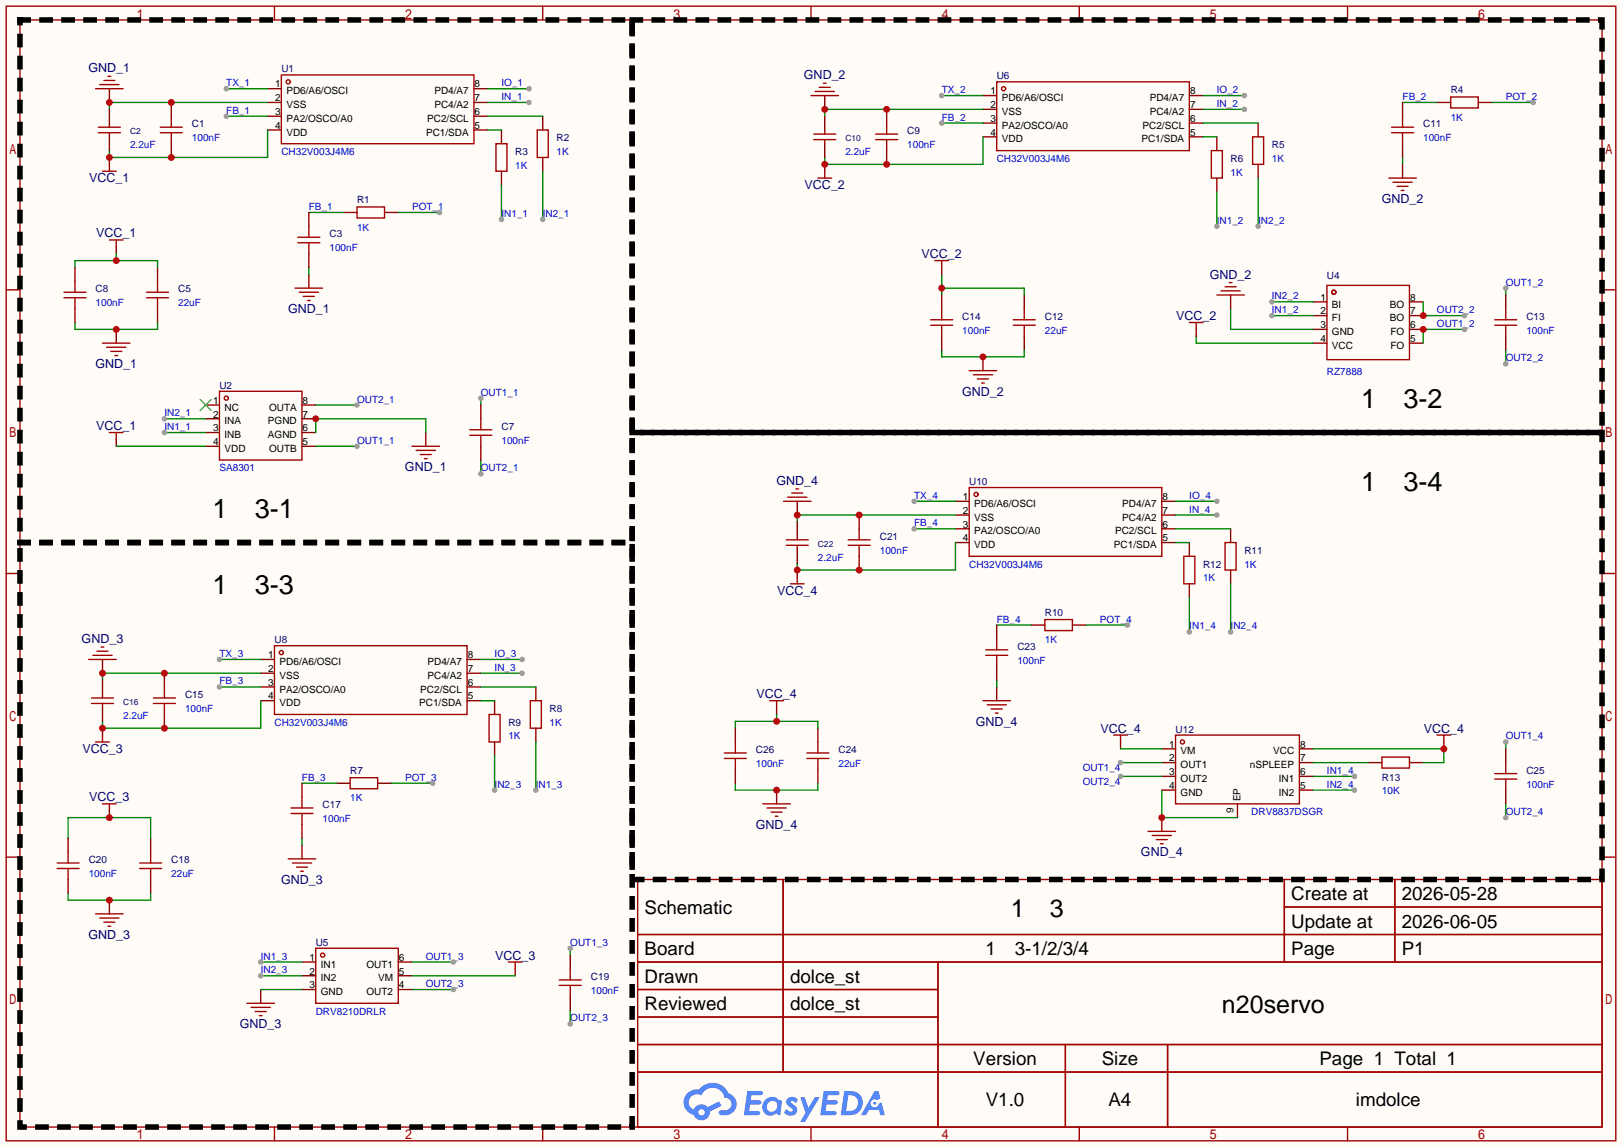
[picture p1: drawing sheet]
<svg xmlns="http://www.w3.org/2000/svg" width="299mm" height="212mm" viewBox="0 0 299 212" stroke-linecap="round" stroke-linejoin="round" font-family="sans-serif">
<path d="M0 0h299.5v211.8h-299.5z" fill="#fffcf7"/>
<g fill="none" stroke="#a10000" stroke-width=".25">
<path d="M1.1 1.1h297.2v209.6h-297.2zM3.7 3.7h292.1v204.5h-292.1zM50.7 1.1v2.6M100.2 1.1v2.6M149.7 1.1v2.6M199.3 1.1v2.6M248.8 1.1v2.6M1.1 53.5h2.6M295.8 53.5h2.5M1.1 105.9h2.6M295.8 105.9h2.5M1.1 158.3h2.6"/>
<path d="M295.8 158.3h2.5M117.7 162.4h178.1v45.8h-178.1zM117.7 172.6h178.1M117.7 177.7h178.1M144.6 162.4v35.6M173.2 177.7v30.5M237.1 162.4v15.3M237.1 167.5h58.7M257.5 162.4v15.3M117.7 182.8h55.5M117.7 192.9h178.1M117.7 187.8h55.5"/>
<path d="M117.7 198h178.1M196.7 192.9v15.3M215.6 192.9v15.3M50.7 208.2v2.5M100.2 208.2v2.5M149.7 208.2v2.5M199.3 208.2v2.5M248.8 208.2v2.5"/>
</g>
<g fill="#5487ff">
<path d="M145.5 202.8a1.3 1.3 0 0 1 1.8 .3l-.4 .6a.54 .54 0 0 0-.9-.2l.1 .2a1.58 1.58 0 0 1 1.1 1.6 1.43 1.43 0 0 1-2.5 .1l.5-.6a.64 .64 0 0 0 .5 .5 .64 .64 0 0 0 .7-.3l-.2-.2a1.6 1.6 0 0 1-1-1.6z"/>
<path d="M147.7 202.7h.9l.7 1.9 1.1-1.9h.9l-2.7 4.5h-.9l1-1.7z"/>
<path d="M138 201.5h1.6a1.31 1.31 0 0 1 1.2 .2 .4 .4 0 0 1-.3 .6h-1.8l-.1 .9h1.6a.4 .4 0 0 1 .4 .4 .4 .4 0 0 1-.4 .4h-1.7l-.2 1.2h.8a1.23 1.23 0 0 1 1.2 .2 .39 .39 0 0 1-.3 .6h-2.7z"/>
<path d="M152.1 201.5h1.6a1.32 1.32 0 0 1 1.3 .2 .39 .39 0 0 1-.4 .6h-1.7l-.2 .9h1.7a.4 .4 0 0 1 .3 .4 .4 .4 0 0 1-.4 .4h-1.7l-.2 1.2h.8a1.23 1.23 0 0 1 1.2 .2 .39 .39 0 0 1-.3 .6h-2.7z"/>
<path d="M161.5 201.5h.7l.4 1.3-.7 .4a.75 .75 0 0 0-1.1 .3 .75 .75 0 0 0 .5 1 .75 .75 0 0 0 .9-.6l.6-.3 .6 2.4h-.9l-.2-1h-1.9l-.5 1h-.9z"/>
<path d="M155.9 201.5l-.7 4.5h1.5a2.27 2.27 0 0 0 2.6-2.3 2.27 2.27 0 0 0-2.7-2.2zM156.6 202.3a1.5 1.5 0 0 1 1.8 1.5 1.5 1.5 0 0 1-1.9 1.4h-.3z"/>
<path d="M141.3 203.1a1.62 1.62 0 0 0-.4 2.1 1.62 1.62 0 0 0 2 .7l.4-.3 .3 .3 .5 .1 .3-2.5-.2-.3h-.4a1.58 1.58 0 0 0-2.5-.1zM141.9 203.6a.99 .99 0 0 1 1.6 .3 .99 .99 0 0 1-.9 1.4 .94 .94 0 0 1-1-.5 .94 .94 0 0 1 .3-1.2z"/>
<path d="M126.9 201.9a2.37 2.37 0 0 0 1.2 4 1.54 1.54 0 0 0 1.7 1 1.54 1.54 0 0 0 1.3-1.6l2.1-1.1-.5-.8-2 1.1a1.57 1.57 0 0 0-2.6 .4 1.5 1.5 0 0 1-.8-2.1 1.5 1.5 0 0 1 2.2-.5 2.23 2.23 0 0 1 2.3-1.4 2.23 2.23 0 0 1 2 1.8 1.16 1.16 0 0 1 1.2 1.1 1.16 1.16 0 0 1-1 1.3h-.7a.47 .47 0 0 0-.6 .3 .47 .47 0 0 0 .4 .6 2.23 2.23 0 0 0 2.3-.7 2.23 2.23 0 0 0 .4-2.3 2.16 2.16 0 0 0-1.3-1.1 3.2 3.2 0 0 0-5.4-.7l-1.2 .1zM129 205.4a.58 .58 0 0 1 1.1 0 .58 .58 0 0 1-1.1 0z"/>
<circle cx="161.5" cy="203.8" r=".28"/>
</g>
<g fill="none" stroke="#a10000" stroke-width=".25">
<path d="M51.9 13.8h35.6v12.7h-35.6zM245 52.7h15.2v13.7h-15.2zM40.5 72.3h15.3v12.7h-15.3z"/>
<circle cx="53.2" cy="15.1" r=".38"/>
<circle cx="246.3" cy="54" r=".38"/>
<circle cx="41.8" cy="73.5" r=".38"/>
</g>
<g fill="none" stroke="#870000" stroke-width=".25">
<path d="M20.2 16.4v2.5M49.4 16.4h2.5M49.4 18.9h2.5M87.5 16.4h2.5M87.5 18.9h2.5M49.4 21.5h2.5M49.4 24h2.5M87.5 21.5h2.5M87.5 24h2.5M242.4 55.8h2.6M242.4 58.3h2.6M260.2 55.8h2.6"/>
<path d="M260.2 58.3h2.6M38 74.8h2.5M38 77.3h2.5M38 79.9h2.5M55.8 74.8h2.5M55.8 77.3h2.5M55.8 79.9h2.5M242.4 60.8h2.6M242.4 63.4h2.6M260.2 60.8h2.6M260.2 63.4h2.6M38 82.4h2.5"/>
<path d="M55.8 82.4h2.5"/>
</g>
<path d="M37 73.8l2 2M39 73.8l-2 2" fill="none" stroke="#3c3" stroke-width=".25"/>
<path d="M49.4 18.9h-29.2v1.3M49.4 24v5.1h-29.2v-1.3" fill="none" stroke="#008700" stroke-width=".25"/>
<circle cx="20.2" cy="18.9" r=".63" fill="#c00"/>
<path d="M17.7 16.4h5M18.4 15.6h3.6M19.2 14.9h2M19.9 14.1h.5" fill="none" stroke="#a10000" stroke-width=".25"/>
<path d="M20.2 29.1v1.3" fill="none" stroke="#870000" stroke-width=".25"/>
<circle cx="20.2" cy="29.1" r=".63" fill="#c00"/>
<path d="M18.9 31.6h2.6M20.2 30.4v1.2" fill="none" stroke="#a10000" stroke-width=".25"/>
<path d="M90 16.4h7.7" fill="none" stroke="#008700" stroke-width=".25"/>
<circle cx="97.7" cy="16.4" r=".51" fill="#999"/>
<path d="M41.8 16.4h7.6" fill="none" stroke="#008700" stroke-width=".25"/>
<circle cx="41.8" cy="16.4" r=".51" fill="#999"/>
<path d="M65.9 38.2h5.1v2.1h-5.1z" fill="none" stroke="#a10000" stroke-width=".25"/>
<path d="M63.4 39.2h2.5M71 39.2h2.5" fill="none" stroke="#870000" stroke-width=".25"/>
<path d="M57 39.2h6.4M73.5 39.2h7.7" fill="none" stroke="#008700" stroke-width=".25"/>
<circle cx="81.2" cy="39.2" r=".51" fill="#999"/>
<path d="M91.6 26.5h2v5.1h-2zM99.2 24h2v5.1h-2z" fill="none" stroke="#a10000" stroke-width=".25"/>
<path d="M92.6 24v2.5M92.6 31.6v2.6M100.2 21.5v2.5M100.2 29.1v2.5" fill="none" stroke="#870000" stroke-width=".25"/>
<path d="M90 24h2.6M90 21.5h10.2M92.6 34.2v6.3" fill="none" stroke="#008700" stroke-width=".25"/>
<circle cx="92.6" cy="40.5" r=".51" fill="#999"/>
<path d="M100.2 31.6v8.9" fill="none" stroke="#008700" stroke-width=".25"/>
<circle cx="100.2" cy="40.5" r=".51" fill="#999"/>
<path d="M57 50.7v2.5" fill="none" stroke="#870000" stroke-width=".25"/>
<path d="M54.5 53.2h5.1M55.2 54h3.6M56 54.7h2M56.8 55.5h.5" fill="none" stroke="#a10000" stroke-width=".25"/>
<path d="M57 49.4v1.3M30.4 77.3h7.6" fill="none" stroke="#008700" stroke-width=".25"/>
<circle cx="30.4" cy="77.3" r=".51" fill="#999"/>
<path d="M30.4 79.9h7.6" fill="none" stroke="#008700" stroke-width=".25"/>
<circle cx="30.4" cy="79.9" r=".51" fill="#999"/>
<path d="M234.8 55.8h7.6" fill="none" stroke="#008700" stroke-width=".25"/>
<circle cx="234.8" cy="55.8" r=".51" fill="#999"/>
<path d="M234.8 58.3h7.6" fill="none" stroke="#008700" stroke-width=".25"/>
<circle cx="234.8" cy="58.3" r=".51" fill="#999"/>
<path d="M270.4 60.8h-7.6v2.6" fill="none" stroke="#008700" stroke-width=".25"/>
<circle cx="262.8" cy="60.8" r=".63" fill="#c00"/>
<circle cx="270.4" cy="60.8" r=".51" fill="#999"/>
<path d="M262.8 55.8v2.5h7.6" fill="none" stroke="#008700" stroke-width=".25"/>
<circle cx="262.8" cy="58.3" r=".63" fill="#c00"/>
<circle cx="270.4" cy="58.3" r=".51" fill="#999"/>
<path d="M78.6 79.9v2.5" fill="none" stroke="#870000" stroke-width=".25"/>
<path d="M76.1 82.4h5.1M76.8 83.2h3.6M77.6 83.9h2M78.4 84.7h.5" fill="none" stroke="#a10000" stroke-width=".25"/>
<path d="M58.3 74.8h7.6" fill="none" stroke="#008700" stroke-width=".25"/>
<circle cx="65.9" cy="74.8" r=".51" fill="#999"/>
<path d="M58.3 82.4h7.6" fill="none" stroke="#008700" stroke-width=".25"/>
<circle cx="65.9" cy="82.4" r=".51" fill="#999"/>
<path d="M58.3 79.9v-2.6h20.3v2.6" fill="none" stroke="#008700" stroke-width=".25"/>
<circle cx="58.3" cy="77.3" r=".63" fill="#c00"/>
<path d="M27.1 55h4M27.1 54h4M29.1 51.9v2.1M29.1 55v2M18.9 63.4h5.1M19.7 64.1h3.5M20.4 64.9h2.1M21.2 65.7h.5" fill="none" stroke="#a10000" stroke-width=".25"/>
<path d="M29.1 49.4v2.5M29.1 57v2.6M21.5 60.8v2.6" fill="none" stroke="#870000" stroke-width=".25"/>
<path d="M13.8 59.6v1.2h15.3v-1.2" fill="none" stroke="#008700" stroke-width=".25"/>
<circle cx="21.5" cy="60.8" r=".63" fill="#c00"/>
<path d="M21.5 45.6v1.3" fill="none" stroke="#870000" stroke-width=".25"/>
<path d="M20.2 44.3h2.5M21.5 44.3v1.3" fill="none" stroke="#a10000" stroke-width=".25"/>
<path d="M13.8 49.4v-1.3h15.3v1.3M21.5 46.9v1.2" fill="none" stroke="#008700" stroke-width=".25"/>
<circle cx="21.5" cy="48.1" r=".63" fill="#c00"/>
<path d="M21.5 81.2v1.2" fill="none" stroke="#870000" stroke-width=".25"/>
<path d="M20.2 79.9h2.5M21.5 79.9v1.3" fill="none" stroke="#a10000" stroke-width=".25"/>
<path d="M227.2 57v3.8h15.2M88.8 73.5v1.3M220.9 62.1v1.3h21.5M21.5 82.4h16.5" fill="none" stroke="#008700" stroke-width=".25"/>
<circle cx="88.8" cy="73.5" r=".51" fill="#999"/>
<path d="M88.8 85v2.5" fill="none" stroke="#008700" stroke-width=".25"/>
<circle cx="88.8" cy="87.5" r=".51" fill="#999"/>
<path d="M41.8 21.5h7.6" fill="none" stroke="#008700" stroke-width=".25"/>
<circle cx="41.8" cy="21.5" r=".51" fill="#999"/>
<path d="M90 18.9h7.7" fill="none" stroke="#008700" stroke-width=".25"/>
<circle cx="97.7" cy="18.9" r=".51" fill="#999"/>
<g fill="none" stroke="#a10000" stroke-width=".25">
<path d="M58.3 175.1h15.2v10.2h-15.2z"/>
<circle cx="59.6" cy="176.4" r=".38"/>
</g>
<path d="M55.8 177.7h2.5M73.5 177.7h2.6M55.8 180.2h2.5M55.8 182.8h2.5M73.5 180.2h2.6M73.5 182.8h2.6" fill="none" stroke="#870000" stroke-width=".25"/>
<path d="M48.1 177.7h7.7" fill="none" stroke="#008700" stroke-width=".25"/>
<circle cx="48.1" cy="177.7" r=".51" fill="#999"/>
<path d="M48.1 180.2h7.7" fill="none" stroke="#008700" stroke-width=".25"/>
<circle cx="48.1" cy="180.2" r=".51" fill="#999"/>
<g fill="none" stroke="#a10000" stroke-width=".25">
<path d="M184 15.1h35.6v12.7h-35.6z"/>
<circle cx="185.3" cy="16.4" r=".38"/>
</g>
<path d="M181.5 17.7h2.5M219.6 17.7h2.5M152.3 30.4v1.2M181.5 20.2h2.5M181.5 22.7h2.5M181.5 25.3h2.5M219.6 20.2h2.5M219.6 22.7h2.5M219.6 25.3h2.5" fill="none" stroke="#870000" stroke-width=".25"/>
<path d="M181.5 20.2h-29.2v1.3M181.5 25.3v5.1h-29.2v-1.3" fill="none" stroke="#008700" stroke-width=".25"/>
<circle cx="152.3" cy="30.4" r=".63" fill="#c00"/>
<path d="M151 32.9h2.5M152.3 31.6v1.3" fill="none" stroke="#a10000" stroke-width=".25"/>
<path d="M222.1 17.7h7.6" fill="none" stroke="#008700" stroke-width=".25"/>
<circle cx="229.7" cy="17.7" r=".51" fill="#999"/>
<path d="M173.9 17.7h7.6" fill="none" stroke="#008700" stroke-width=".25"/>
<circle cx="173.9" cy="17.7" r=".51" fill="#999"/>
<path d="M267.8 17.9h5.1v2h-5.1z" fill="none" stroke="#a10000" stroke-width=".25"/>
<path d="M265.3 18.9h2.5M272.9 18.9h2.6" fill="none" stroke="#870000" stroke-width=".25"/>
<path d="M259 18.9h6.3M275.5 18.9h7.6" fill="none" stroke="#008700" stroke-width=".25"/>
<circle cx="283.1" cy="18.9" r=".51" fill="#999"/>
<path d="M223.6 27.8h2.1v5.1h-2.1zM231.3 25.3h2v5.1h-2z" fill="none" stroke="#a10000" stroke-width=".25"/>
<path d="M224.7 25.3v2.5M224.7 32.9v2.5M232.3 22.7v2.6M232.3 30.4v2.5" fill="none" stroke="#870000" stroke-width=".25"/>
<path d="M222.1 25.3h2.6M222.1 22.7h10.2M224.7 35.4v6.4" fill="none" stroke="#008700" stroke-width=".25"/>
<circle cx="224.7" cy="41.8" r=".51" fill="#999"/>
<path d="M232.3 32.9v8.9" fill="none" stroke="#008700" stroke-width=".25"/>
<circle cx="232.3" cy="41.8" r=".51" fill="#999"/>
<path d="M259 29.1v1.3M173.9 64.6v1.3h15.2v-1.3" fill="none" stroke="#008700" stroke-width=".25"/>
<path d="M187.1 59.1h4M189.1 57v2.1M178.9 68.5h5.1M179.7 69.2h3.6M180.5 70h2M181.2 70.7h.5M187.1 60.1h4M189.1 60.1v2" fill="none" stroke="#a10000" stroke-width=".25"/>
<path d="M189.1 54.5v2.5M181.5 65.9v2.6M189.1 62.1v2.5" fill="none" stroke="#870000" stroke-width=".25"/>
<circle cx="181.5" cy="65.9" r=".63" fill="#c00"/>
<path d="M220.9 60.8v1.3" fill="none" stroke="#870000" stroke-width=".25"/>
<path d="M219.6 59.6h2.5M220.9 59.6v1.2" fill="none" stroke="#a10000" stroke-width=".25"/>
<path d="M173.9 53.2h15.2v1.3M173.9 50.7v3.8" fill="none" stroke="#008700" stroke-width=".25"/>
<circle cx="173.9" cy="53.2" r=".63" fill="#c00"/>
<path d="M278 53.2v1.3" fill="none" stroke="#008700" stroke-width=".25"/>
<circle cx="278" cy="53.2" r=".51" fill="#999"/>
<path d="M278 64.6v2.6" fill="none" stroke="#008700" stroke-width=".25"/>
<circle cx="278" cy="67.2" r=".51" fill="#999"/>
<path d="M173.9 22.7h7.6" fill="none" stroke="#008700" stroke-width=".25"/>
<circle cx="173.9" cy="22.7" r=".51" fill="#999"/>
<path d="M222.1 20.2h7.6" fill="none" stroke="#008700" stroke-width=".25"/>
<circle cx="229.7" cy="20.2" r=".51" fill="#999"/>
<path d="M173.9 49.4v1.3M18.9 121.8v2.5M48.1 121.8h2.6M48.1 124.3h2.6M48.1 126.9h2.6M48.1 129.4h2.6M86.2 121.8h2.6M86.2 124.3h2.6M86.2 126.9h2.6M86.2 129.4h2.6" fill="none" stroke="#870000" stroke-width=".25"/>
<g fill="none" stroke="#a10000" stroke-width=".25">
<path d="M172.6 48.1h2.5M173.9 48.1v1.3M50.7 119.3h35.5v12.7h-35.5z"/>
<circle cx="51.9" cy="120.5" r=".38"/>
</g>
<path d="M48.1 124.3h-29.2v1.3M48.1 129.4v5.1h-29.2v-1.3" fill="none" stroke="#008700" stroke-width=".25"/>
<circle cx="18.9" cy="124.3" r=".63" fill="#c00"/>
<path d="M18.7 119.5h.5M16.4 121.8h5.1M17.1 121h3.6M17.9 120.3h2" fill="none" stroke="#a10000" stroke-width=".25"/>
<path d="M18.9 134.5v1.3" fill="none" stroke="#870000" stroke-width=".25"/>
<circle cx="18.9" cy="134.5" r=".63" fill="#c00"/>
<path d="M17.7 137h2.5M18.9 135.8v1.2" fill="none" stroke="#a10000" stroke-width=".25"/>
<path d="M88.8 121.8h7.6" fill="none" stroke="#008700" stroke-width=".25"/>
<circle cx="96.4" cy="121.8" r=".51" fill="#999"/>
<path d="M40.5 121.8h7.6" fill="none" stroke="#008700" stroke-width=".25"/>
<circle cx="40.5" cy="121.8" r=".51" fill="#999"/>
<path d="M64.6 143.6h5.1v2.1h-5.1z" fill="none" stroke="#a10000" stroke-width=".25"/>
<path d="M62.1 144.7h2.5M69.7 144.7h2.6" fill="none" stroke="#870000" stroke-width=".25"/>
<path d="M55.8 144.7h6.3M72.3 144.7h7.6" fill="none" stroke="#008700" stroke-width=".25"/>
<circle cx="79.9" cy="144.7" r=".51" fill="#999"/>
<path d="M90.3 132h2v5h-2zM97.9 129.4h2v5.1h-2z" fill="none" stroke="#a10000" stroke-width=".25"/>
<path d="M91.3 129.4v2.6M91.3 137v2.6M98.9 126.9v2.5M98.9 134.5v2.5" fill="none" stroke="#870000" stroke-width=".25"/>
<path d="M88.8 129.4h2.5M88.8 126.9h10.1M91.3 139.6v6.3" fill="none" stroke="#008700" stroke-width=".25"/>
<circle cx="91.3" cy="145.9" r=".51" fill="#999"/>
<path d="M98.9 137v8.9" fill="none" stroke="#008700" stroke-width=".25"/>
<circle cx="98.9" cy="145.9" r=".51" fill="#999"/>
<path d="M27.8 154.8v2.6M55.8 156.1v2.5M20.2 166.2v2.6M27.8 162.4v2.6" fill="none" stroke="#870000" stroke-width=".25"/>
<path d="M25.8 159.4h4M27.8 157.4v2M53.2 158.6h5.1M54 159.4h3.5M17.7 168.8h5M18.4 169.5h3.6M19.2 170.3h2M19.9 171.1h.5M25.8 160.4h4M27.8 160.4v2M54.7 160.1h2.1M55.5 160.9h.5" fill="none" stroke="#a10000" stroke-width=".25"/>
<path d="M55.8 154.8v1.3M12.6 165v1.2h15.2v-1.2" fill="none" stroke="#008700" stroke-width=".25"/>
<circle cx="20.2" cy="166.2" r=".63" fill="#c00"/>
<path d="M20.2 149.7v1.3" fill="none" stroke="#870000" stroke-width=".25"/>
<path d="M18.9 148.5h2.6M20.2 148.5v1.2" fill="none" stroke="#a10000" stroke-width=".25"/>
<path d="M12.6 154.8v-3.8h15.2v3.8" fill="none" stroke="#008700" stroke-width=".25"/>
<circle cx="20.2" cy="151" r=".63" fill="#c00"/>
<path d="M105.3 175.1v1.3" fill="none" stroke="#008700" stroke-width=".25"/>
<circle cx="105.3" cy="175.1" r=".51" fill="#999"/>
<path d="M105.3 186.6v2.5" fill="none" stroke="#008700" stroke-width=".25"/>
<circle cx="105.3" cy="189.1" r=".51" fill="#999"/>
<path d="M40.5 126.9h7.6" fill="none" stroke="#008700" stroke-width=".25"/>
<circle cx="40.5" cy="126.9" r=".51" fill="#999"/>
<path d="M88.8 124.3h7.6" fill="none" stroke="#008700" stroke-width=".25"/>
<circle cx="96.4" cy="124.3" r=".51" fill="#999"/>
<g fill="none" stroke="#a10000" stroke-width=".25">
<path d="M178.9 90h35.6v12.7h-35.6z"/>
<circle cx="180.2" cy="91.3" r=".38"/>
</g>
<path d="M147.2 92.6v2.5M176.4 92.6h2.5M176.4 95.1h2.5M176.4 97.7h2.5M214.5 92.6h2.5M214.5 95.1h2.5M214.5 97.7h2.5M176.4 100.2h2.5M214.5 100.2h2.5" fill="none" stroke="#870000" stroke-width=".25"/>
<path d="M176.4 95.1h-29.2v1.3M176.4 100.2v5.1h-29.2v-1.3" fill="none" stroke="#008700" stroke-width=".25"/>
<circle cx="147.2" cy="95.1" r=".63" fill="#c00"/>
<path d="M144.7 92.6h5M145.4 91.8h3.6M146.2 91.1h2M146.9 90.3h.5" fill="none" stroke="#a10000" stroke-width=".25"/>
<path d="M147.2 105.3v1.3" fill="none" stroke="#870000" stroke-width=".25"/>
<circle cx="147.2" cy="105.3" r=".63" fill="#c00"/>
<path d="M145.9 107.8h2.6M147.2 106.6v1.2" fill="none" stroke="#a10000" stroke-width=".25"/>
<path d="M217 92.6h7.7" fill="none" stroke="#008700" stroke-width=".25"/>
<circle cx="224.7" cy="92.6" r=".51" fill="#999"/>
<path d="M168.8 92.6h7.6" fill="none" stroke="#008700" stroke-width=".25"/>
<circle cx="168.8" cy="92.6" r=".51" fill="#999"/>
<path d="M192.9 114.4h5.1v2.1h-5.1z" fill="none" stroke="#a10000" stroke-width=".25"/>
<path d="M190.4 115.4h2.5M198 115.4h2.5" fill="none" stroke="#870000" stroke-width=".25"/>
<path d="M184 115.4h6.4M200.5 115.4h7.7" fill="none" stroke="#008700" stroke-width=".25"/>
<circle cx="208.2" cy="115.4" r=".51" fill="#999"/>
<path d="M218.6 102.7h2v5.1h-2zM226.2 100.2h2v5.1h-2z" fill="none" stroke="#a10000" stroke-width=".25"/>
<path d="M227.2 97.7v2.5M219.6 100.2v2.5M219.6 107.8v2.6M227.2 105.3v2.5" fill="none" stroke="#870000" stroke-width=".25"/>
<path d="M217 97.7h10.2M217 100.2h2.6M219.6 110.4v6.3" fill="none" stroke="#008700" stroke-width=".25"/>
<circle cx="219.6" cy="116.7" r=".51" fill="#999"/>
<path d="M227.2 107.8v8.9" fill="none" stroke="#008700" stroke-width=".25"/>
<circle cx="227.2" cy="116.7" r=".51" fill="#999"/>
<path d="M151 134.5v2.5M184 126.9v2.5M143.4 145.9v2.6M151 142.1v2.6" fill="none" stroke="#870000" stroke-width=".25"/>
<path d="M149 139.1h4M151 137v2.1M181.5 129.4h5.1M182.2 130.2h3.6M183 130.9h2M183.8 131.7h.5M140.8 148.5h5.1M141.6 149.2h3.6M142.4 150h2M143.1 150.7h.5M149 140.1h4M151 140.1v2" fill="none" stroke="#a10000" stroke-width=".25"/>
<path d="M184 125.6v1.3M135.8 144.7v1.2h15.2v-1.2" fill="none" stroke="#008700" stroke-width=".25"/>
<circle cx="143.4" cy="145.9" r=".63" fill="#c00"/>
<path d="M143.4 130.7v1.3" fill="none" stroke="#870000" stroke-width=".25"/>
<path d="M142.1 129.4h2.6M143.4 129.4v1.3" fill="none" stroke="#a10000" stroke-width=".25"/>
<path d="M135.8 134.5v-1.3h15.2v1.3M143.4 132v1.2" fill="none" stroke="#008700" stroke-width=".25"/>
<circle cx="143.4" cy="133.2" r=".63" fill="#c00"/>
<path d="M278 137v1.3" fill="none" stroke="#008700" stroke-width=".25"/>
<circle cx="278" cy="137" r=".51" fill="#999"/>
<path d="M278 148.5v2.5" fill="none" stroke="#008700" stroke-width=".25"/>
<circle cx="278" cy="151" r=".51" fill="#999"/>
<path d="M168.8 97.7h7.6" fill="none" stroke="#008700" stroke-width=".25"/>
<circle cx="168.8" cy="97.7" r=".51" fill="#999"/>
<path d="M217 95.1h7.7" fill="none" stroke="#008700" stroke-width=".25"/>
<circle cx="224.7" cy="95.1" r=".51" fill="#999"/>
<g fill="none" stroke="#a10000" stroke-width=".25">
<path d="M224.7 54.5h5M225.4 53.7h3.6M226.2 53h2M226.9 52.2h.6M217 135.8h22.9v12.7h-22.9z"/>
<circle cx="218.3" cy="137" r=".38"/>
</g>
<path d="M152.3 17.7v2.5M227.2 54.5v2.5M214.5 138.3h2.5M239.9 138.3h2.5M214.5 140.8h2.5M214.5 143.4h2.5M214.5 145.9h2.5M228.5 148.5v2.5M239.9 140.8h2.5M239.9 143.4h2.5M239.9 145.9h2.5" fill="none" stroke="#870000" stroke-width=".25"/>
<circle cx="152.3" cy="20.2" r=".63" fill="#c00"/>
<path d="M149.7 17.7h5.1M150.5 16.9h3.6M151.3 16.1h2M152 15.4h.5M256.4 32.9h5.1M257.2 33.7h3.5M257.9 34.4h2.1M258.7 35.2h.5M45.6 185.3h5.1M46.4 186.1h3.5M47.1 186.8h2M47.9 187.6h.5" fill="none" stroke="#a10000" stroke-width=".25"/>
<path d="M259 30.4v2.5M48.1 182.8v2.5" fill="none" stroke="#870000" stroke-width=".25"/>
<path d="M48.1 182.8h7.7M76.1 182.8h7.6" fill="none" stroke="#008700" stroke-width=".25"/>
<circle cx="83.7" cy="182.8" r=".51" fill="#999"/>
<path d="M76.1 177.7h7.6" fill="none" stroke="#008700" stroke-width=".25"/>
<circle cx="83.7" cy="177.7" r=".51" fill="#999"/>
<path d="M252.6 140.8h2.5M260.2 140.8h2.6M95.1 178.9v1.3" fill="none" stroke="#870000" stroke-width=".25"/>
<path d="M255.1 139.8h5.1v2.1h-5.1zM93.9 177.7h2.5M95.1 177.7v1.2" fill="none" stroke="#a10000" stroke-width=".25"/>
<path d="M242.4 138.3h24.2v2.5h-3.8M206.9 140.8h7.6M242.4 140.8h10.2M76.1 180.2h19" fill="none" stroke="#008700" stroke-width=".25"/>
<circle cx="206.9" cy="140.8" r=".51" fill="#999"/>
<path d="M206.9 143.4h7.6" fill="none" stroke="#008700" stroke-width=".25"/>
<circle cx="206.9" cy="143.4" r=".51" fill="#999"/>
<path d="M242.4 143.4h7.7" fill="none" stroke="#008700" stroke-width=".25"/>
<circle cx="250.1" cy="143.4" r=".51" fill="#999"/>
<path d="M242.4 145.9h7.7" fill="none" stroke="#008700" stroke-width=".25"/>
<circle cx="250.1" cy="145.9" r=".51" fill="#999"/>
<path d="M214.5 145.9v5.1h14" fill="none" stroke="#008700" stroke-width=".25"/>
<path d="M214.5 151v2.5" fill="none" stroke="#870000" stroke-width=".25"/>
<circle cx="214.5" cy="151" r=".63" fill="#c00"/>
<path d="M205.6 135.8h2.6M206.9 135.8v1.2M212 153.5h5M212.7 154.3h3.6M213.5 155.1h2M214.2 155.8h.6" fill="none" stroke="#a10000" stroke-width=".25"/>
<path d="M206.9 137v1.3M266.6 137v1.3" fill="none" stroke="#870000" stroke-width=".25"/>
<path d="M206.9 138.3h7.6" fill="none" stroke="#008700" stroke-width=".25"/>
<circle cx="266.6" cy="138.3" r=".63" fill="#c00"/>
<g fill="none" stroke="#a10000" stroke-width=".25">
<path d="M18.2 24.5h4M18.2 23.5h4M20.2 22.7v.8M20.2 24.5v.8M29.6 23.5h4.1M150.2 25.8h4.1M150.2 24.8h4.1M152.3 24v.8M152.3 25.8v.7M145.2 99.7h4M147.2 98.9v.8M145.2 100.7h4"/>
<path d="M147.2 100.7v.8M16.9 129.9h4.1M16.9 128.9h4.1M18.9 128.1v.8M18.9 129.9v.8M265.3 135.8h2.5M266.6 135.8v1.2"/>
</g>
<path d="M3.7 3.7h113v96.5h-113zM116.7 3.7h179.1v76.2h-179.1zM116.7 79.9h179.1v82.5h-179.1zM3.7 100.2h113v108h-113z" fill="none" stroke="#000" stroke-width="1" stroke-dasharray="1.5 2.5"/>
<path d="M31.6 18.9v2.6M20.2 20.2v2.5M20.2 25.3v2.5M152.3 21.5v2.5M152.3 26.5v2.6M147.2 96.4v2.5M147.2 101.5v2.5M18.9 125.6v2.5M18.9 130.7v2.5" fill="none" stroke="#870000" stroke-width=".25"/>
<circle cx="31.6" cy="18.9" r=".63" fill="#c00"/>
<path d="M29.6 24.5h4.1M31.6 24.5v2" fill="none" stroke="#a10000" stroke-width=".25"/>
<path d="M31.6 26.5v2.6" fill="none" stroke="#870000" stroke-width=".25"/>
<circle cx="31.6" cy="29.1" r=".63" fill="#c00"/>
<g fill="none" stroke="#a10000" stroke-width=".25">
<path d="M31.6 21.5v2M161.7 24.8h4M11.8 54h4.1M11.8 55h4.1M13.8 51.9v2.1M13.8 55v2M55 43.8h4.1M55 44.8h4.1M57 41.8v2M57 44.8v2.1M86.7 79.4h4.1M88.8 77.3v2.1"/>
<path d="M86.7 80.4h4.1M88.8 80.4v2"/>
</g>
<path d="M57 39.2v2.6M163.7 20.2v2.5M13.8 49.4v2.5M13.8 57v2.6M57 46.9v2.5M88.8 74.8v2.5M88.8 82.4v2.6" fill="none" stroke="#870000" stroke-width=".25"/>
<circle cx="163.7" cy="20.2" r=".63" fill="#c00"/>
<path d="M161.7 25.8h4M163.7 25.8v2" fill="none" stroke="#a10000" stroke-width=".25"/>
<path d="M163.7 27.8v2.6" fill="none" stroke="#870000" stroke-width=".25"/>
<circle cx="163.7" cy="30.4" r=".63" fill="#c00"/>
<g fill="none" stroke="#a10000" stroke-width=".25">
<path d="M163.7 22.7v2.1M256.9 23.5h4.1M256.9 24.5h4.1M259 21.5v2M259 24.5v2M171.8 59.1h4.1M173.9 57v2.1M276 59.1h4M278 57v2.1M171.8 60.1h4.1M173.9 60.1v2M276 60.1h4"/>
<path d="M278 60.1v2M28.3 128.9h4.1"/>
</g>
<path d="M259 18.9v2.6M259 26.5v2.6M173.9 54.5v2.5M278 54.5v2.5M173.9 62.1v2.5M278 62.1v2.5M30.4 124.3v2.6" fill="none" stroke="#870000" stroke-width=".25"/>
<circle cx="30.4" cy="124.3" r=".63" fill="#c00"/>
<path d="M28.3 129.9h4.1M30.4 129.9v2.1" fill="none" stroke="#a10000" stroke-width=".25"/>
<path d="M30.4 132v2.5" fill="none" stroke="#870000" stroke-width=".25"/>
<circle cx="30.4" cy="134.5" r=".63" fill="#c00"/>
<g fill="none" stroke="#a10000" stroke-width=".25">
<path d="M156.6 99.7h4.1M30.4 126.9v2M10.5 159.4h4.1M12.6 157.4v2M53.7 149.2h4.1M53.7 150.2h4.1M55.8 147.2v2M55.8 150.2v2.1M10.5 160.4h4.1M12.6 160.4v2M105.3 178.9v2.1M103.3 181h4"/>
<path d="M103.3 182h4M105.3 182v2"/>
</g>
<path d="M158.6 95.1v2.6M12.6 154.8v2.6M55.8 144.7v2.5M55.8 152.3v2.5M12.6 162.4v2.6M105.3 176.4v2.5M105.3 184v2.6" fill="none" stroke="#870000" stroke-width=".25"/>
<circle cx="158.6" cy="95.1" r=".63" fill="#c00"/>
<path d="M156.6 100.7h4.1M158.6 100.7v2" fill="none" stroke="#a10000" stroke-width=".25"/>
<path d="M158.6 102.7v2.6" fill="none" stroke="#870000" stroke-width=".25"/>
<circle cx="158.6" cy="105.3" r=".63" fill="#c00"/>
<g fill="none" stroke="#a10000" stroke-width=".25">
<path d="M158.6 97.7v2M184 118v2M133.7 139.1h4.1M135.8 137v2.1M182 120h4.1M182 121h4.1M184 121v2.1M133.7 140.1h4.1M135.8 140.1v2M276 142.9h4M276 143.9h4M278 140.8v2.1"/>
<path d="M278 143.9v2"/>
</g>
<path d="M184 115.4v2.6M135.8 134.5v2.5M184 123.1v2.5M278 138.3v2.5M135.8 142.1v2.6M278 145.9v2.6" fill="none" stroke="#870000" stroke-width=".25"/>
<g font-size="5">
<text x="251.3" y="75.4">1</text>
<text x="259.1" y="75.4">3-2</text>
<text x="39.2" y="95.8">1</text>
<text x="47" y="95.8">3-1</text>
<text x="251.3" y="90.7">1</text>
<text x="259.1" y="90.7">3-4</text>
<text x="39.2" y="109.7">1</text>
<text x="47" y="109.7">3-3</text>
</g>
<g font-size="4.6">
<text x="186.6" y="169.4">1</text>
<text x="193.8" y="169.4">3</text>
<text x="225.6" y="187.1">n20servo</text>
</g>
<g font-size="3.5">
<text x="238.4" y="166.2">Create at</text>
<text x="258.8" y="166.2">2026-05-28</text>
<text x="119" y="168.8">Schematic</text>
<text x="238.4" y="171.3">Update at</text>
<text x="258.8" y="171.3">2026-06-05</text>
<text x="119" y="176.4">Board</text>
<text x="182" y="176.4">1</text>
<text x="187.4" y="176.4">3-1/2/3/4</text>
<text x="238.4" y="176.4">Page</text>
<text x="258.8" y="176.4">P1</text>
<text x="119" y="181.5">Drawn</text>
<text x="145.9" y="181.5">dolce_st</text>
<text x="119" y="186.6">Reviewed</text>
<text x="145.9" y="186.6">dolce_st</text>
<text x="179.7" y="196.7">Version</text>
<text x="203.4" y="196.7">Size</text>
<text x="243.6" y="196.7">Page 1 Total 1</text>
<text x="182" y="204.3">V1.0</text>
<text x="204.7" y="204.3">A4</text>
<text x="250.3" y="204.3">imdolce</text>
</g>
<g font-size="2.3" fill="#000080">
<text x="16.3" y="13.4">GND_1</text>
<text x="148.4" y="14.7">GND_2</text>
<text x="16.5" y="33.7">VCC_1</text>
<text x="148.6" y="35">VCC_2</text>
<text x="255.1" y="37.5">GND_2</text>
<text x="17.7" y="43.9">VCC_1</text>
<text x="170.1" y="47.7">VCC_2</text>
<text x="223.4" y="51.5">GND_2</text>
<text x="53.2" y="57.8">GND_1</text>
<text x="217.1" y="59.1">VCC_2</text>
<text x="17.6" y="68">GND_1</text>
<text x="177.6" y="73.1">GND_2</text>
<text x="17.7" y="79.4">VCC_1</text>
<text x="74.8" y="87">GND_1</text>
<text x="143.3" y="89.6">GND_4</text>
<text x="143.5" y="109.9">VCC_4</text>
<text x="15.1" y="118.8">GND_3</text>
<text x="139.7" y="129">VCC_4</text>
<text x="180.2" y="134">GND_4</text>
<text x="203.2" y="135.3">VCC_4</text>
<text x="262.9" y="135.3">VCC_4</text>
<text x="15.2" y="139.1">VCC_3</text>
<text x="16.5" y="148">VCC_3</text>
<text x="139.5" y="153.1">GND_4</text>
<text x="210.7" y="158.2">GND_4</text>
<text x="51.9" y="163.2">GND_3</text>
<text x="16.3" y="173.4">GND_3</text>
<text x="91.4" y="177.2">VCC_3</text>
<text x="44.3" y="189.9">GND_3</text>
</g>
<g font-size="1.8" fill="#00f">
<text x="41.8" y="15.9">TX_1</text>
<text x="92.6" y="15.9">IO_1</text>
<text x="173.9" y="17.2">TX_2</text>
<text x="224.7" y="17.2">IO_2</text>
<text x="41.8" y="21">FB_1</text>
<text x="92.6" y="18.5">IN_1</text>
<text x="173.9" y="22.3">FB_2</text>
<text x="224.7" y="19.7">IN_2</text>
<text x="259" y="18.5">FB_2</text>
<text x="267.8" y="22.3">1K</text>
<text x="278" y="18.5">POT_2</text>
<text x="24" y="27.4">2.2uF</text>
<text x="35.4" y="26.1">100nF</text>
<text x="51.9" y="28.6">CH32V003J4M6</text>
<text x="102.7" y="28.6">1K</text>
<text x="156.1" y="28.6">2.2uF</text>
<text x="167.5" y="27.4">100nF</text>
<text x="184" y="29.9">CH32V003J4M6</text>
<text x="234.8" y="29.9">1K</text>
<text x="262.8" y="26.1">100nF</text>
<text x="95.1" y="31.2">1K</text>
<text x="227.2" y="32.4">1K</text>
<text x="57" y="38.8">FB_1</text>
<text x="76.1" y="38.8">POT_1</text>
<text x="92.6" y="40.1">IN1_1</text>
<text x="100.2" y="40.1">IN2_1</text>
<text x="224.7" y="41.3">IN1_2</text>
<text x="232.3" y="41.3">IN2_2</text>
<text x="60.8" y="46.4">100nF</text>
<text x="65.9" y="42.6">1K</text>
<text x="278" y="52.8">OUT1_2</text>
<text x="17.7" y="56.6">100nF</text>
<text x="32.9" y="56.6">22uF</text>
<text x="234.8" y="55.3">IN2_2</text>
<text x="234.8" y="57.8">IN1_2</text>
<text x="265.3" y="57.8">OUT2_2</text>
<text x="177.7" y="61.6">100nF</text>
<text x="192.9" y="61.6">22uF</text>
<text x="265.3" y="60.4">OUT1_2</text>
<text x="281.8" y="61.6">100nF</text>
<text x="245" y="69.3">RZ7888</text>
<text x="278" y="66.7">OUT2_2</text>
<text x="30.4" y="76.9">IN2_1</text>
<text x="65.9" y="74.3">OUT2_1</text>
<text x="88.8" y="73.1">OUT1_1</text>
<text x="30.4" y="79.4">IN1_1</text>
<text x="65.9" y="82">OUT1_1</text>
<text x="92.6" y="82">100nF</text>
<text x="40.5" y="87">SA8301</text>
<text x="88.8" y="87">OUT2_1</text>
<text x="168.8" y="92.1">TX_4</text>
<text x="219.6" y="92.1">IO_4</text>
<text x="219.6" y="94.7">IN_4</text>
<text x="168.8" y="97.2">FB_4</text>
<text x="151" y="103.6">2.2uF</text>
<text x="162.4" y="102.3">100nF</text>
<text x="178.9" y="104.8">CH32V003J4M6</text>
<text x="222.1" y="107.4">1K</text>
<text x="229.7" y="104.8">1K</text>
<text x="184" y="115">FB_4</text>
<text x="192.9" y="118.8">1K</text>
<text x="203.1" y="115">POT_4</text>
<text x="219.6" y="116.3">IN1_4</text>
<text x="227.2" y="116.3">IN2_4</text>
<text x="40.5" y="121.3">TX_3</text>
<text x="91.3" y="121.3">IO_3</text>
<text x="91.3" y="123.9">IN_3</text>
<text x="187.8" y="122.6">100nF</text>
<text x="34.2" y="131.5">100nF</text>
<text x="40.5" y="126.4">FB_3</text>
<text x="22.7" y="132.8">2.2uF</text>
<text x="50.7" y="134">CH32V003J4M6</text>
<text x="93.9" y="136.6">1K</text>
<text x="101.5" y="134">1K</text>
<text x="278" y="136.6">OUT1_4</text>
<text x="139.6" y="141.7">100nF</text>
<text x="154.8" y="141.7">22uF</text>
<text x="199.9" y="142.4">OUT1_4</text>
<text x="245" y="142.9">IN1_4</text>
<text x="55.8" y="144.2">FB_3</text>
<text x="64.6" y="148">1K</text>
<text x="74.8" y="144.2">POT_3</text>
<text x="91.3" y="145.5">IN2_3</text>
<text x="98.9" y="145.5">IN1_3</text>
<text x="199.9" y="145">OUT2_4</text>
<text x="245" y="145.5">IN2_4</text>
<text x="255.1" y="146.7">10K</text>
<text x="281.8" y="145.5">100nF</text>
<text x="59.6" y="151.8">100nF</text>
<text x="231" y="150.5">DRV8837DSGR</text>
<text x="278" y="150.5">OUT2_4</text>
<text x="16.4" y="162">100nF</text>
<text x="31.6" y="162">22uF</text>
<text x="48.1" y="177.2">IN1_3</text>
<text x="48.1" y="179.8">IN2_3</text>
<text x="78.6" y="177.2">OUT1_3</text>
<text x="105.3" y="174.7">OUT1_3</text>
<text x="78.6" y="182.3">OUT2_3</text>
<text x="109.1" y="183.6">100nF</text>
<text x="58.3" y="187.4">DRV8210DRLR</text>
<text x="105.3" y="188.6">OUT2_3</text>
</g>
<g font-size="1.8">
<text x="50.8" y="16.2">1</text>
<text x="52.9" y="17.4">PD6/A6/OSCI</text>
<text x="80.2" y="17.4">PD4/A7</text>
<text x="87.6" y="16.2">8</text>
<text x="182.9" y="17.4">1</text>
<text x="219.7" y="17.4">8</text>
<text x="50.8" y="18.7">2</text>
<text x="50.8" y="21.2">3</text>
<text x="50.8" y="23.8">4</text>
<text x="52.9" y="20">VSS</text>
<text x="52.9" y="22.5">PA2/OSCO/A0</text>
<text x="78.9" y="22.5">PC2/SCL</text>
<text x="80.2" y="20">PC4/A2</text>
<text x="87.6" y="23.8">5</text>
<text x="87.6" y="21.2">6</text>
<text x="87.6" y="18.7">7</text>
<text x="182.9" y="20">2</text>
<text x="182.9" y="22.5">3</text>
<text x="185" y="18.7">PD6/A6/OSCI</text>
<text x="185" y="21.2">VSS</text>
<text x="185" y="23.8">PA2/OSCO/A0</text>
<text x="210.9" y="23.8">PC2/SCL</text>
<text x="212.3" y="21.2">PC4/A2</text>
<text x="212.3" y="18.7">PD4/A7</text>
<text x="219.7" y="22.5">6</text>
<text x="219.7" y="20">7</text>
<text x="52.9" y="25">VDD</text>
<text x="78.7" y="25">PC1/SDA</text>
<text x="182.9" y="25">4</text>
<text x="185" y="26.3">VDD</text>
<text x="210.7" y="26.3">PC1/SDA</text>
<text x="219.7" y="25">5</text>
<text x="243.8" y="55.5">1</text>
<text x="243.8" y="58.1">2</text>
<text x="245.9" y="56.8">BI</text>
<text x="245.9" y="59.3">FI</text>
<text x="256.6" y="59.3">BO</text>
<text x="256.6" y="56.8">BO</text>
<text x="260.3" y="58.1">7</text>
<text x="260.3" y="55.5">8</text>
<text x="243.8" y="60.6">3</text>
<text x="243.8" y="63.1">4</text>
<text x="245.9" y="61.9">GND</text>
<text x="245.9" y="64.4">VCC</text>
<text x="256.7" y="64.4">FO</text>
<text x="256.7" y="61.9">FO</text>
<text x="260.3" y="63.1">5</text>
<text x="260.3" y="60.6">6</text>
<text x="39.4" y="74.6">1</text>
<text x="39.4" y="77.1">2</text>
<text x="41.5" y="75.8">NC</text>
<text x="49.7" y="75.8">OUTA</text>
<text x="55.9" y="77.1">7</text>
<text x="55.9" y="74.6">8</text>
<text x="39.4" y="79.7">3</text>
<text x="39.4" y="82.2">4</text>
<text x="41.5" y="78.4">INA</text>
<text x="41.5" y="80.9">INB</text>
<text x="41.5" y="83.5">VDD</text>
<text x="49.5" y="80.9">AGND</text>
<text x="49.5" y="78.4">PGND</text>
<text x="49.7" y="83.5">OUTB</text>
<text x="55.9" y="82.2">5</text>
<text x="55.9" y="79.7">6</text>
<text x="177.8" y="92.4">1</text>
<text x="177.8" y="94.9">2</text>
<text x="179.9" y="93.6">PD6/A6/OSCI</text>
<text x="207.2" y="93.6">PD4/A7</text>
<text x="214.6" y="94.9">7</text>
<text x="214.6" y="92.4">8</text>
<text x="177.8" y="97.4">3</text>
<text x="177.8" y="100">4</text>
<text x="179.9" y="96.2">VSS</text>
<text x="179.9" y="98.7">PA2/OSCO/A0</text>
<text x="179.9" y="101.2">VDD</text>
<text x="205.7" y="101.2">PC1/SDA</text>
<text x="205.9" y="98.7">PC2/SCL</text>
<text x="207.2" y="96.2">PC4/A2</text>
<text x="214.6" y="100">5</text>
<text x="214.6" y="97.4">6</text>
<text x="49.5" y="121.6">1</text>
<text x="49.5" y="124.1">2</text>
<text x="51.6" y="122.8">PD6/A6/OSCI</text>
<text x="51.6" y="125.4">VSS</text>
<text x="78.9" y="125.4">PC4/A2</text>
<text x="78.9" y="122.8">PD4/A7</text>
<text x="86.4" y="124.1">7</text>
<text x="86.4" y="121.6">8</text>
<text x="49.5" y="126.6">3</text>
<text x="49.5" y="129.2">4</text>
<text x="51.6" y="127.9">PA2/OSCO/A0</text>
<text x="51.6" y="130.5">VDD</text>
<text x="77.4" y="130.5">PC1/SDA</text>
<text x="77.6" y="127.9">PC2/SCL</text>
<text x="86.4" y="129.2">5</text>
<text x="86.4" y="126.6">6</text>
<text x="215.9" y="138.1">1</text>
<text x="215.9" y="140.6">2</text>
<text x="215.9" y="143.2">3</text>
<text x="218" y="139.3">VM</text>
<text x="218" y="141.9">OUT1</text>
<text x="230.7" y="141.9">nSPLEEP</text>
<text x="235.1" y="139.3">VCC</text>
<text x="240" y="143.2">6</text>
<text x="240" y="140.6">7</text>
<text x="240" y="138.1">8</text>
<text x="215.9" y="145.7">4</text>
<text x="218" y="144.4">OUT2</text>
<text x="218" y="147">GND</text>
<text x="229" y="148" transform="rotate(-90 229 148)">EP</text>
<text x="236.1" y="147">IN2</text>
<text x="236.1" y="144.4">IN1</text>
<text x="240" y="145.7">5</text>
<text x="227.8" y="150.1" transform="rotate(-90 227.8 150.1)">9</text>
<text x="57.1" y="177.4">1</text>
<text x="57.1" y="180">2</text>
<text x="59.2" y="178.7">IN1</text>
<text x="67.7" y="178.7">OUT1</text>
<text x="73.7" y="180">5</text>
<text x="73.7" y="177.4">6</text>
<text x="57.1" y="182.5">3</text>
<text x="59.2" y="181.3">IN2</text>
<text x="59.2" y="183.8">GND</text>
<text x="67.7" y="183.8">OUT2</text>
<text x="69.8" y="181.3">VM</text>
<text x="73.7" y="182.5">4</text>
</g>
<g font-size="1.8" fill="#000080">
<text x="51.9" y="13.4">U1</text>
<text x="184" y="14.7">U6</text>
<text x="267.8" y="17.2">R4</text>
<text x="35.4" y="23.5">C1</text>
<text x="262.8" y="23.5">C11</text>
<text x="95.1" y="28.6">R3</text>
<text x="102.7" y="26.1">R2</text>
<text x="167.5" y="24.8">C9</text>
<text x="227.2" y="29.9">R6</text>
<text x="234.8" y="27.4">R5</text>
<text x="65.9" y="37.5">R1</text>
<text x="60.8" y="43.9">C3</text>
<text x="245" y="51.5">U4</text>
<text x="17.7" y="54">C8</text>
<text x="32.9" y="54">C5</text>
<text x="177.7" y="59.1">C14</text>
<text x="192.9" y="59.1">C12</text>
<text x="281.8" y="59.1">C13</text>
<text x="40.5" y="71.8">U2</text>
<text x="92.6" y="79.4">C7</text>
<text x="178.9" y="89.6">U10</text>
<text x="162.4" y="99.7">C21</text>
<text x="222.1" y="104.8">R12</text>
<text x="229.7" y="102.3">R11</text>
<text x="192.9" y="113.7">R10</text>
<text x="50.7" y="118.8">U8</text>
<text x="187.8" y="120.1">C23</text>
<text x="34.2" y="129">C15</text>
<text x="101.5" y="131.5">R8</text>
<text x="93.9" y="134">R9</text>
<text x="217" y="135.3">U12</text>
<text x="64.6" y="142.9">R7</text>
<text x="139.6" y="139.1">C26</text>
<text x="154.8" y="139.1">C24</text>
<text x="281.8" y="142.9">C25</text>
<text x="59.6" y="149.3">C17</text>
<text x="255.1" y="144.2">R13</text>
<text x="16.4" y="159.4">C20</text>
<text x="31.6" y="159.4">C18</text>
<text x="58.3" y="174.7">U5</text>
<text x="109.1" y="181">C19</text>
</g>
<g font-size="1.6" fill="#000080">
<text x="24" y="24.8">C2</text>
<text x="156.1" y="26.1">C10</text>
<text x="151" y="101">C22</text>
<text x="22.7" y="130.2">C16</text>
</g>
</svg>
